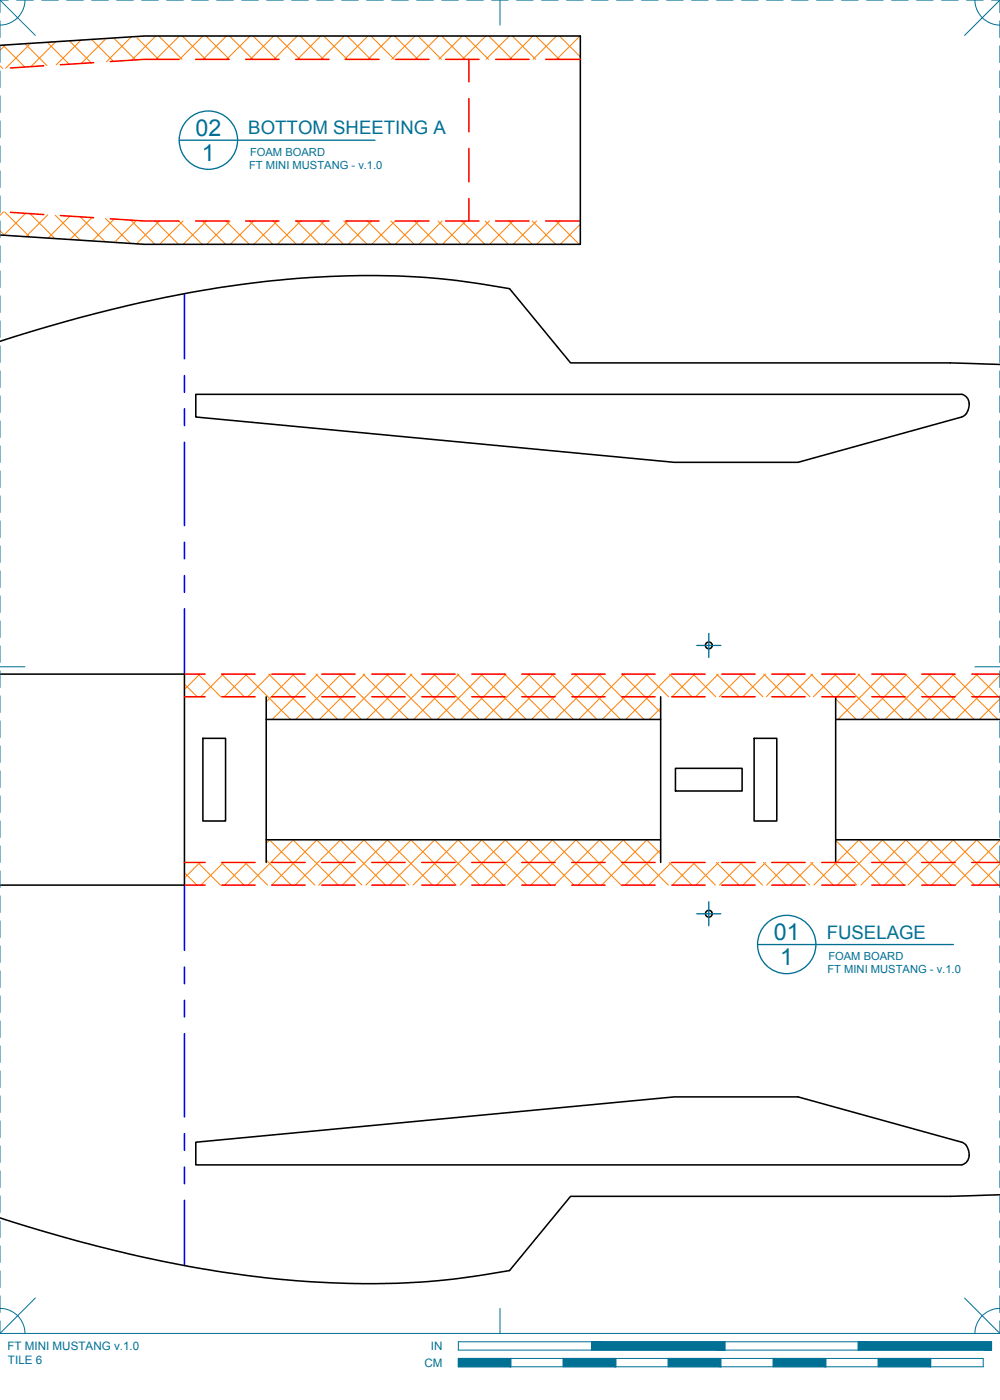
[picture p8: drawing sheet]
<svg xmlns="http://www.w3.org/2000/svg" width="190mm" height="267mm" viewBox="0 0 190 267" stroke-linecap="round" stroke-linejoin="round" font-family="sans-serif">
<!-- layer: 01 CUT -->
<g fill="none" stroke="#000" stroke-width=".3">
<path d="M0 8.6l27.5-1.7h83.1v39.6h-83.1l-27.5-1.7M0 65a244.6 244.6 0 0 1 59.3-12.1 145.7 145.7 0 0 1 37.8 2.1l11.6 14.1h72.3l9.5 .3M184.1 78.8l-.4 .4-.5 .2M184.6 76.9a1.82 1.82 0 0 0-1.4-1.8h-145.9v4.3l91.2 8.7h23.5l31.2-8.7M184.6 76.9l-.1 .8-.4 1.1M0 128.4h35.1v40.2h-35.1M50.7 132.7v31.6M50.7 137.1h75.2M125.9 132.7v31.6M159.2 132.7v31.6M159.2 137.1h31.3M38.7 140.7h4.3v15.7h-4.3z"/>
<path d="M50.7 160h75.2M128.7 146.4h12.7v4.3h-12.7zM143.7 140.7h4.3v15.7h-4.3zM159.2 160h31.3M184.6 220.1a1.83 1.83 0 0 1-1.4 1.8M184.6 220.1a2.57 2.57 0 0 0-1.4-2.5l-31.2-8.6h-23.5l-91.2 8.6v4.3h145.9M190.5 227.6l-9.5 .3h-72.3l-11.6 14.1a158.1 158.1 0 0 1-52.4 .7 264.9 264.9 0 0 1-44.7-10.7"/>
<circle cx="135" cy="122.9" r=".65"/>
<circle cx="135" cy="174.1" r=".65"/>
</g>
<!-- layer: 06 CAVITY -->
<g fill="none" stroke="#ff7f00" stroke-width=".19">
<path d="M0 12.5l.5 .5M.6 8.6l4.1 4.2M1 8.6l-1 1M4.8 8.3l4.2 4.2M5.8 8.3l-4.7 4.7M9 8.1l4.2 4.1M10.6 8l-4.7 4.7M13.2 7.8l4.2 4.2M15.4 7.6l-4.7 4.8M17.4 7.5l4.2 4.2M20.2 7.3l-4.7 4.8M21.7 7.2l4.1 4.2"/>
<path d="M25 7l-4.7 4.8M25.9 7l4.3 4.3M29.7 6.9l-4.6 4.6M30.2 6.9l4.5 4.4M34.2 6.9l-4.5 4.4M34.7 6.9l4.5 4.4M38.7 6.9l-4.5 4.4M39.2 6.9l4.5 4.4M43.1 6.9l-4.4 4.4M43.7 6.9l4.5 4.4M47.6 6.9l-4.4 4.4M48.2 6.9l4.5 4.4"/>
<path d="M52.1 6.9l-4.4 4.4M52.7 6.9l4.4 4.4M56.6 6.9l-4.4 4.4M57.2 6.9l4.4 4.4M61.1 6.9l-4.4 4.4M61.7 6.9l4.4 4.4M65.6 6.9l-4.4 4.4M66.2 6.9l4.4 4.4M70.1 6.9l-4.5 4.4M70.7 6.9l4.4 4.4M74.6 6.9l-4.5 4.4M75.2 6.9l4.4 4.4"/>
<path d="M79.1 6.9l-4.5 4.4M79.7 6.9l4.4 4.4M83.6 6.9l-4.5 4.4M84.1 6.9l4.5 4.4M88.1 6.9l-4.5 4.4M88.6 6.9l4.5 4.4M92.5 6.9l-4.4 4.4M93.1 6.9l4.5 4.4M97 6.9l-4.4 4.4M97.6 6.9l4.4 4.4M101.5 6.9l-4.4 4.4M102.1 6.9l4.4 4.4"/>
<path d="M106 6.9l-4.4 4.4M106.6 6.9l4 3.9M110.5 6.9l-4.5 4.4M110.5 11.3h.1M0 44l.8 .8M.7 40.4l-.7 .6M.9 40.4l4.8 4.7M4.9 40.6l-4.2 4.2M5.7 40.7l4.8 4.7M9.1 40.9l-4.2 4.2M10.5 41l4.8 4.7M13.3 41.2l-4.2 4.2"/>
<path d="M15.3 41.3l4.7 4.8M17.5 41.4l-4.1 4.2M20.1 41.6l4.7 4.8M21.8 41.7l-4.2 4.2M24.9 41.9l4.6 4.6M26 42l-4.2 4.2M29.6 42.1l4.4 4.4M30.4 42.1l-4.4 4.3M34.1 42.1l4.4 4.4M34.9 42.1l-4.5 4.4M38.5 42.1l4.5 4.4M39.3 42.1l-4.4 4.4"/>
<path d="M43 42.1l4.5 4.4M43.8 42.1l-4.4 4.4M47.5 42.1l4.5 4.4M48.3 42.1l-4.4 4.4M52 42.1l4.5 4.4M52.8 42.1l-4.4 4.4M56.5 42.1l4.4 4.4M57.3 42.1l-4.4 4.4M61 42.1l4.4 4.4M61.8 42.1l-4.4 4.4M65.5 42.1l4.4 4.4M66.3 42.1l-4.5 4.4"/>
<path d="M70 42.1l4.4 4.4M70.8 42.1l-4.5 4.4M74.5 42.1l4.4 4.4M75.3 42.1l-4.5 4.4M79 42.1l4.4 4.4M79.8 42.1l-4.5 4.4M83.4 42.1l4.5 4.4M84.2 42.1l-4.4 4.4M87.9 42.1l4.5 4.4M88.7 42.1l-4.4 4.4M92.4 42.1l4.5 4.4M93.2 42.1l-4.4 4.4"/>
<path d="M96.9 42.1l4.5 4.4M97.7 42.1l-4.4 4.4M101.4 42.1l4.5 4.4M102.2 42.1l-4.4 4.4M105.9 42.1l4.4 4.4M106.7 42.1l-4.4 4.4M110.4 42.1l.2 .2M110.6 42.7l-3.9 3.8M35.1 130.3l2.5 2.4M37.7 128.4l4.4 4.3M38.1 128.4l-3 2.9M42.2 128.4l4.3 4.3"/>
<path d="M42.5 128.4l-4.3 4.3M46.7 128.4l8.7 8.7M47 128.4l-4.3 4.3M50.7 136.9l.2 .2M51.2 128.4l8.6 8.7M51.5 128.4l-4.3 4.3M55.7 128.4l8.6 8.7M56 128.4l-5.3 5.3M60.2 128.4l8.6 8.7M60.5 128.4l-8.6 8.7M64.7 128.4l8.6 8.7M65 128.4l-8.7 8.7"/>
<path d="M69.2 128.4l8.6 8.7M69.5 128.4l-8.6 8.7M73.7 128.4l8.6 8.7M74 128.4l-8.7 8.7M78.1 128.4l8.7 8.7M78.5 128.4l-8.7 8.7M82.6 128.4l8.7 8.7M83 128.4l-8.7 8.7M87.1 128.4l8.7 8.7M87.4 128.4l-8.6 8.7M91.6 128.4l8.6 8.7M91.9 128.4l-8.6 8.7"/>
<path d="M96.1 128.4l8.7 8.7M96.4 128.4l-8.6 8.7M100.6 128.4l8.6 8.7M100.9 128.4l-8.6 8.7M105.1 128.4l8.6 8.7M105.4 128.4l-8.6 8.7M109.6 128.4l8.6 8.7M109.9 128.4l-8.6 8.7M114.1 128.4l8.6 8.7M114.4 128.4l-8.7 8.7M118.6 128.4l7.3 7.3M118.9 128.4l-8.7 8.7"/>
<path d="M123 128.4l4.4 4.3M123.4 128.4l-8.7 8.7M125.9 134.9l-2.2 2.2M127.5 128.4l4.3 4.3M127.8 128.4l-8.6 8.7M132 128.4l4.4 4.3M132.3 128.4l-4.3 4.3M136.5 128.4l4.3 4.3M136.8 128.4l-4.3 4.3M141 128.4l4.3 4.3M141.3 128.4l-4.3 4.3M145.5 128.4l4.3 4.3"/>
<path d="M145.8 128.4l-4.3 4.3M150 128.4l4.3 4.3M150.3 128.4l-4.3 4.3M154.5 128.4l4.3 4.3M154.8 128.4l-4.3 4.3M159 128.4l8.6 8.7M159.2 133.1l3.9 4M159.3 128.4l-4.3 4.3M163.5 128.4l8.6 8.7M163.8 128.4l-4.6 4.6M168 128.4l8.6 8.7M168.3 128.4l-8.7 8.7"/>
<path d="M172.4 128.4l8.7 8.7M172.8 128.4l-8.7 8.7M176.9 128.4l8.7 8.7M177.2 128.4l-8.6 8.7M181.4 128.4l8.7 8.7M181.7 128.4l-8.6 8.7M185.9 128.4l4.6 4.6M186.2 128.4l-8.6 8.7M190.4 128.4l.1 .1M190.5 133.1l-3.9 4M190.5 128.7l-8.4 8.4M51.3 160l8.7 8.6"/>
<path d="M51.4 160l-.7 .7M55.8 160l8.7 8.6M55.9 160l-8.6 8.6M60.3 160l8.6 8.6M60.4 160l-8.6 8.6M64.8 160l8.6 8.6M64.9 160l-8.7 8.6M69.3 160l8.6 8.6M69.4 160l-8.7 8.6M73.8 160l8.6 8.6M73.9 160l-8.7 8.6M78.3 160l8.6 8.6"/>
<path d="M78.3 160l-8.6 8.6M82.8 160l8.6 8.6M82.8 160l-8.6 8.6M87.2 160l8.7 8.6M87.3 160l-8.6 8.6M91.7 160l8.7 8.6M91.8 160l-8.6 8.6M96.2 160l8.7 8.6M96.3 160l-8.6 8.6M100.7 160l8.6 8.6M100.8 160l-8.6 8.6M105.2 160l8.6 8.6"/>
<path d="M105.3 160l-8.7 8.6M109.7 160l8.6 8.6M109.8 160l-8.7 8.6M114.2 160l8.6 8.6M114.3 160l-8.7 8.6M118.7 160l8.6 8.6M118.8 160l-8.7 8.6M123.2 160l2.7 2.7M123.3 160l-8.7 8.6M163.6 160l8.6 8.6M163.7 160l-8.7 8.6M168.1 160l8.6 8.6"/>
<path d="M168.1 160l-8.6 8.6M172.6 160l8.6 8.6M172.6 160l-8.6 8.6M177 160l8.7 8.6M177.1 160l-8.6 8.6M181.5 160l8.7 8.6M181.6 160l-8.6 8.6M186 160l4.5 4.4M186.1 160l-8.6 8.6M35.1 166.2l2.4 2.4M37.7 164.3l4.3 4.3M38.1 164.3l-3 3"/>
<path d="M42.2 164.3l4.3 4.3M42.6 164.3l-4.3 4.3M46.7 164.3l4.3 4.3M47.1 164.3l-4.3 4.3M50.7 163.9l4.8 4.7M125.9 161.8l-6.8 6.8M127.5 164.3l4.3 4.3M127.9 164.3l-4.3 4.3M132 164.3l4.3 4.3M132.4 164.3l-4.3 4.3M136.5 164.3l4.3 4.3M136.9 164.3l-4.3 4.3"/>
<path d="M140.9 164.3l4.4 4.3M141.4 164.3l-4.3 4.3M145.4 164.3l4.4 4.3M145.9 164.3l-4.4 4.3M149.9 164.3l4.3 4.3M150.4 164.3l-4.4 4.3M154.4 164.3l4.3 4.3M154.9 164.3l-4.4 4.3M158.9 164.3l4.3 4.3M159.2 160.1l8.5 8.5M190.5 160.1l-8.5 8.5M190.5 164.6l-4 4"/>
</g>
<!-- layer: 02 SCORE -->
<g fill="none" stroke="#f00" stroke-width=".3">
<path d="M8.3 12.5l-6.3 .5M17.8 11.9l-6.3 .4M34.1 11.3h-6.6l-6.5 .4M37.3 11.3h6.3M46.8 11.3h6.3M56.3 11.3h6.4M65.8 11.3h6.4M75.4 11.3h6.3M84.9 11.3h6.3M89.3 11.3v4.3M89.3 18.8v6.3M94.4 11.3h6.4"/>
<path d="M103.9 11.3h6.7M89.3 28.3v6.3M89.3 37.8v4.3M2 40.4l6.3 .5M11.5 41.1l6.3 .4M21 41.7l6.5 .4h6.6M37.3 42.1h6.3M46.8 42.1h6.3M56.3 42.1h6.4M65.8 42.1h6.4M75.4 42.1h6.3M84.9 42.1h6.3"/>
<path d="M94.4 42.1h6.4M103.9 42.1h6.7M35.1 128.4h4M35.1 132.7h4M42.2 128.4h6.4M42.2 132.7h6.4M51.8 128.4h6.3M51.8 132.7h6.3M61.3 128.4h6.3M61.3 132.7h6.3M70.8 128.4h6.4M70.8 132.7h6.4"/>
<path d="M80.3 128.4h6.4M80.3 132.7h6.4M89.9 128.4h6.3M89.9 132.7h6.3M99.4 128.4h6.3M99.4 132.7h6.3M108.9 128.4h6.4M108.9 132.7h6.4M118.4 128.4h6.4M118.4 132.7h6.4M128 128.4h6.3M128 132.7h6.3"/>
<path d="M137.5 128.4h6.3M137.5 132.7h6.3M147 128.4h6.4M147 132.7h6.4M156.5 128.4h6.4M156.5 132.7h6.4M166.1 128.4h6.3M166.1 132.7h6.3M175.6 128.4h6.3M175.6 132.7h6.3M185.1 128.4h5.4M185.1 132.7h5.4"/>
<path d="M35.1 168.6h4M35.1 164.3h4M42.2 168.6h6.4M42.2 164.3h6.4M51.8 168.6h6.3M51.8 164.3h6.3M61.3 168.6h6.3M61.3 164.3h6.3M70.8 168.6h6.4M70.8 164.3h6.4M80.3 168.6h6.4M80.3 164.3h6.4"/>
<path d="M89.9 168.6h6.3M89.9 164.3h6.3M99.4 168.6h6.3M99.4 164.3h6.3M108.9 168.6h6.4M108.9 164.3h6.4M118.4 168.6h6.4M118.4 164.3h6.4M128 168.6h6.3M128 164.3h6.3M137.5 168.6h6.3M137.5 164.3h6.3"/>
<path d="M147 168.6h6.4M147 164.3h6.4M156.5 168.6h6.4M156.5 164.3h6.4M166.1 168.6h6.3M166.1 164.3h6.3M175.6 168.6h6.3M175.6 164.3h6.3M185.1 168.6h5.4M185.1 164.3h5.4"/>
</g>
<!-- layer: 03 CREASE -->
<g fill="none" stroke="#00f" stroke-width=".3">
<path d="M35.1 55.9v12.5M35.1 71.5v3.2M35.1 77.9v3.2M35.1 84.2v15.9M35.1 103.3v3.2M35.1 109.6v3.2M35.1 116v12.4M35.1 168.6v12.4M35.1 184.2v3.2M35.1 190.6v3.1M35.1 196.9v15.9M35.1 216v3.1"/>
<path d="M35.1 222.3v3.2M35.1 228.7v12.4"/>
</g>
<!-- layer: 24 DIMENSIONS -->
<path d="M132.7 123h4.6M135 120.7v4.5M132.7 174.1h4.6M135 171.8v4.6" fill="none" stroke="#007095" stroke-width=".25"/>
<!-- layer: 23 NOTES -->
<g fill="none" stroke="#007095" stroke-width=".25">
<path d="M34.1 26.7h37.3M144.3 179.9h37.3"/>
<circle cx="39.7" cy="26.7" r="5.6"/>
<circle cx="149.9" cy="179.9" r="5.6"/>
</g>
<!-- layer: 22 TILED -->
<g fill="#007095" stroke="#007095" stroke-width=".19">
<path d="M163.5 255.6l25.4 1.6v-1.6zM163.5 255.6l25.4 1.6h-25.4z"/>
<path d="M112.7 255.6l25.4 1.6v-1.6zM112.7 255.6l25.4 1.6h-25.4z"/>
<path d="M167.3 258.8l10 1.6v-1.6zM167.3 258.8l10 1.6h-10z"/>
<path d="M147.3 258.8l10 1.6v-1.6zM147.3 258.8l10 1.6h-10z"/>
<path d="M127.3 258.8l10 1.6v-1.6zM127.3 258.8l10 1.6h-10z"/>
<path d="M107.3 258.8l10 1.6v-1.6zM107.3 258.8l10 1.6h-10z"/>
<path d="M87.3 258.8l10 1.6v-1.6zM87.3 258.8l10 1.6h-10z"/>
</g>
<g fill="none" stroke="#007095" stroke-width=".19">
<path d="M0 0h1.6M0 0v2.4M0 4v3.2M0 8.7v3.2M0 13.5v3.2M0 18.3v3.1M0 0l6.7 6.8M3.2 0h3.1M4.8 0a4.8 4.8 0 0 1-4.8 4.8M7.9 0h3.2M12.7 0h3.2M17.5 0h3.1"/>
<path d="M22.2 0h3.2M27 0h3.2M31.7 0h3.2M36.5 0h3.2M41.3 0h3.1M46 0h3.2M50.8 0h3.2M55.6 0h3.1M60.3 0h3.2M65.1 0h3.2M69.8 0h3.2M74.6 0h3.2"/>
<path d="M79.4 0h3.1M84.1 0h3.2M88.9 0h3.2M93.7 0h3.1M95.2 0v4.8M98.4 0h3.2M103.2 0h3.1M107.9 0h3.2M112.7 0h3.2M117.5 0h3.1M122.2 0h3.2M127 0h3.2"/>
<path d="M131.7 0h3.2M136.5 0h3.2M141.3 0h3.1M146 0h3.2M150.8 0h3.2M155.6 0h3.1M160.3 0h3.2M165.1 0h3.2M169.8 0h3.2M174.6 0h3.2M179.4 0h3.1M184.1 0h3.2"/>
<path d="M185.7 0a4.8 4.8 0 0 0 4.8 4.8M188.9 0h1.6M190.5 0v2.4M190.5 4v3.2M190.5 8.7v3.2M190.5 13.5v3.2M190.5 18.3v3.1M190.5 0l-6.8 6.8M0 23v3.2M0 27.8v3.2M0 32.6v3.1M0 37.3v3.2"/>
<path d="M190.5 23v3.2M190.5 27.8v3.2M190.5 32.6v3.1M190.5 37.3v3.2M0 42.1v3.2M0 46.8v3.2M0 51.6v3.2M0 56.4v3.1M190.5 42.1v3.2M190.5 46.8v3.2M190.5 51.6v3.2M190.5 56.4v3.1"/>
<path d="M0 61.1v3.2M0 65.9v3.2M0 70.7v3.1M0 75.4v3.2M190.5 61.1v3.2M190.5 65.9v3.2M190.5 70.7v3.1M190.5 75.4v3.2M0 80.2v3.2M0 84.9v3.2M0 89.7v3.2M0 94.5v3.1"/>
<path d="M0 99.2v3.2M190.5 80.2v3.2M190.5 84.9v3.2M190.5 89.7v3.2M190.5 94.5v3.1M190.5 99.2v3.2M0 104v3.2M0 108.8v3.1M0 113.5v3.2M0 118.3v3.2M190.5 104v3.2M190.5 108.8v3.1"/>
<path d="M190.5 113.5v3.2M190.5 118.3v3.2M0 127h4.8M0 123v3.2M0 127.8v3.2M0 132.6v3.1M0 137.3v3.2M185.7 127h4.8M190.5 123v3.2M190.5 127.8v3.2M190.5 132.6v3.1M190.5 137.3v3.2"/>
<path d="M0 142.1v3.2M0 146.9v3.1M0 151.6v3.2M0 156.4v3.2M190.5 142.1v3.2M190.5 146.9v3.1M190.5 151.6v3.2M190.5 156.4v3.2M0 161.1v3.2M0 165.9v3.2M0 170.7v3.1M0 175.4v3.2"/>
<path d="M190.5 161.1v3.2M190.5 165.9v3.2M190.5 170.7v3.1M190.5 175.4v3.2M0 180.2v3.2M0 185v3.1M0 189.7v3.2M0 194.5v3.2M0 199.2v3.2M190.5 180.2v3.2M190.5 185v3.1M190.5 189.7v3.2"/>
<path d="M190.5 194.5v3.2M190.5 199.2v3.2M0 204v3.2M0 208.8v3.1M0 213.5v3.2M0 218.3v3.2M190.5 204v3.2M190.5 208.8v3.1M190.5 213.5v3.2M190.5 218.3v3.2M0 223.1v3.1M0 227.8v3.2"/>
<path d="M0 232.6v3.2M0 237.3v3.2M190.5 223.1v3.1M190.5 227.8v3.2M190.5 232.6v3.2M190.5 237.3v3.2M0 249.3a4.7 4.7 0 0 1 4.8 4.7M0 242.1v3.2M0 246.9v3.1M0 251.6v2.4M0 254h190.5M6.7 247.3l-6.7 6.7"/>
<path d="M87.3 255.6h101.6v1.6h-101.6zM87.3 258.8h100v1.6h-100zM95.2 249.3v4.7M97.3 258.8v1.6M107.3 258.8v1.6M112.7 255.6v1.6M117.3 258.8v1.6M127.3 258.8v1.6M137.3 258.8v1.6M138.1 255.6v1.6M147.3 258.8v1.6M157.3 258.8v1.6"/>
<path d="M163.5 255.6v1.6M167.3 258.8v1.6M177.3 258.8v1.6M183.7 247.3l6.8 6.7M190.5 249.3a4.7 4.7 0 0 0-4.8 4.7M190.5 242.1v3.2M190.5 246.9v3.1M190.5 251.6v2.4"/>
</g>
<g font-size="4.4" fill="#007095">
<text x="37.2" y="25.9">02</text>
<text x="38.5" y="30.7">1</text>
<text x="147.4" y="179.1">01</text>
<text x="148.6" y="183.9">1</text>
</g>
<g font-size="3.5" fill="#007095">
<text x="47.3" y="25.6">BOTTOM SHEETING A</text>
<text x="157.5" y="178.8">FUSELAGE</text>
</g>
<g font-size="2.2" fill="#007095">
<text x="1.4" y="257.2">FT MINI MUSTANG v.1.0</text>
<text x="82.1" y="257.2">IN</text>
<text x="1.5" y="259.9">TILE 6</text>
<text x="80.8" y="260.4">CM</text>
</g>
<g font-size="2.1" fill="#007095">
<text x="47.6" y="29.6">FOAM BOARD</text>
<text x="47.5" y="32.2">FT MINI MUSTANG - v.1.0</text>
<text x="157.6" y="185.4">FT MINI MUSTANG - v.1.0</text>
<text x="157.8" y="182.9">FOAM BOARD</text>
</g>
</svg>
